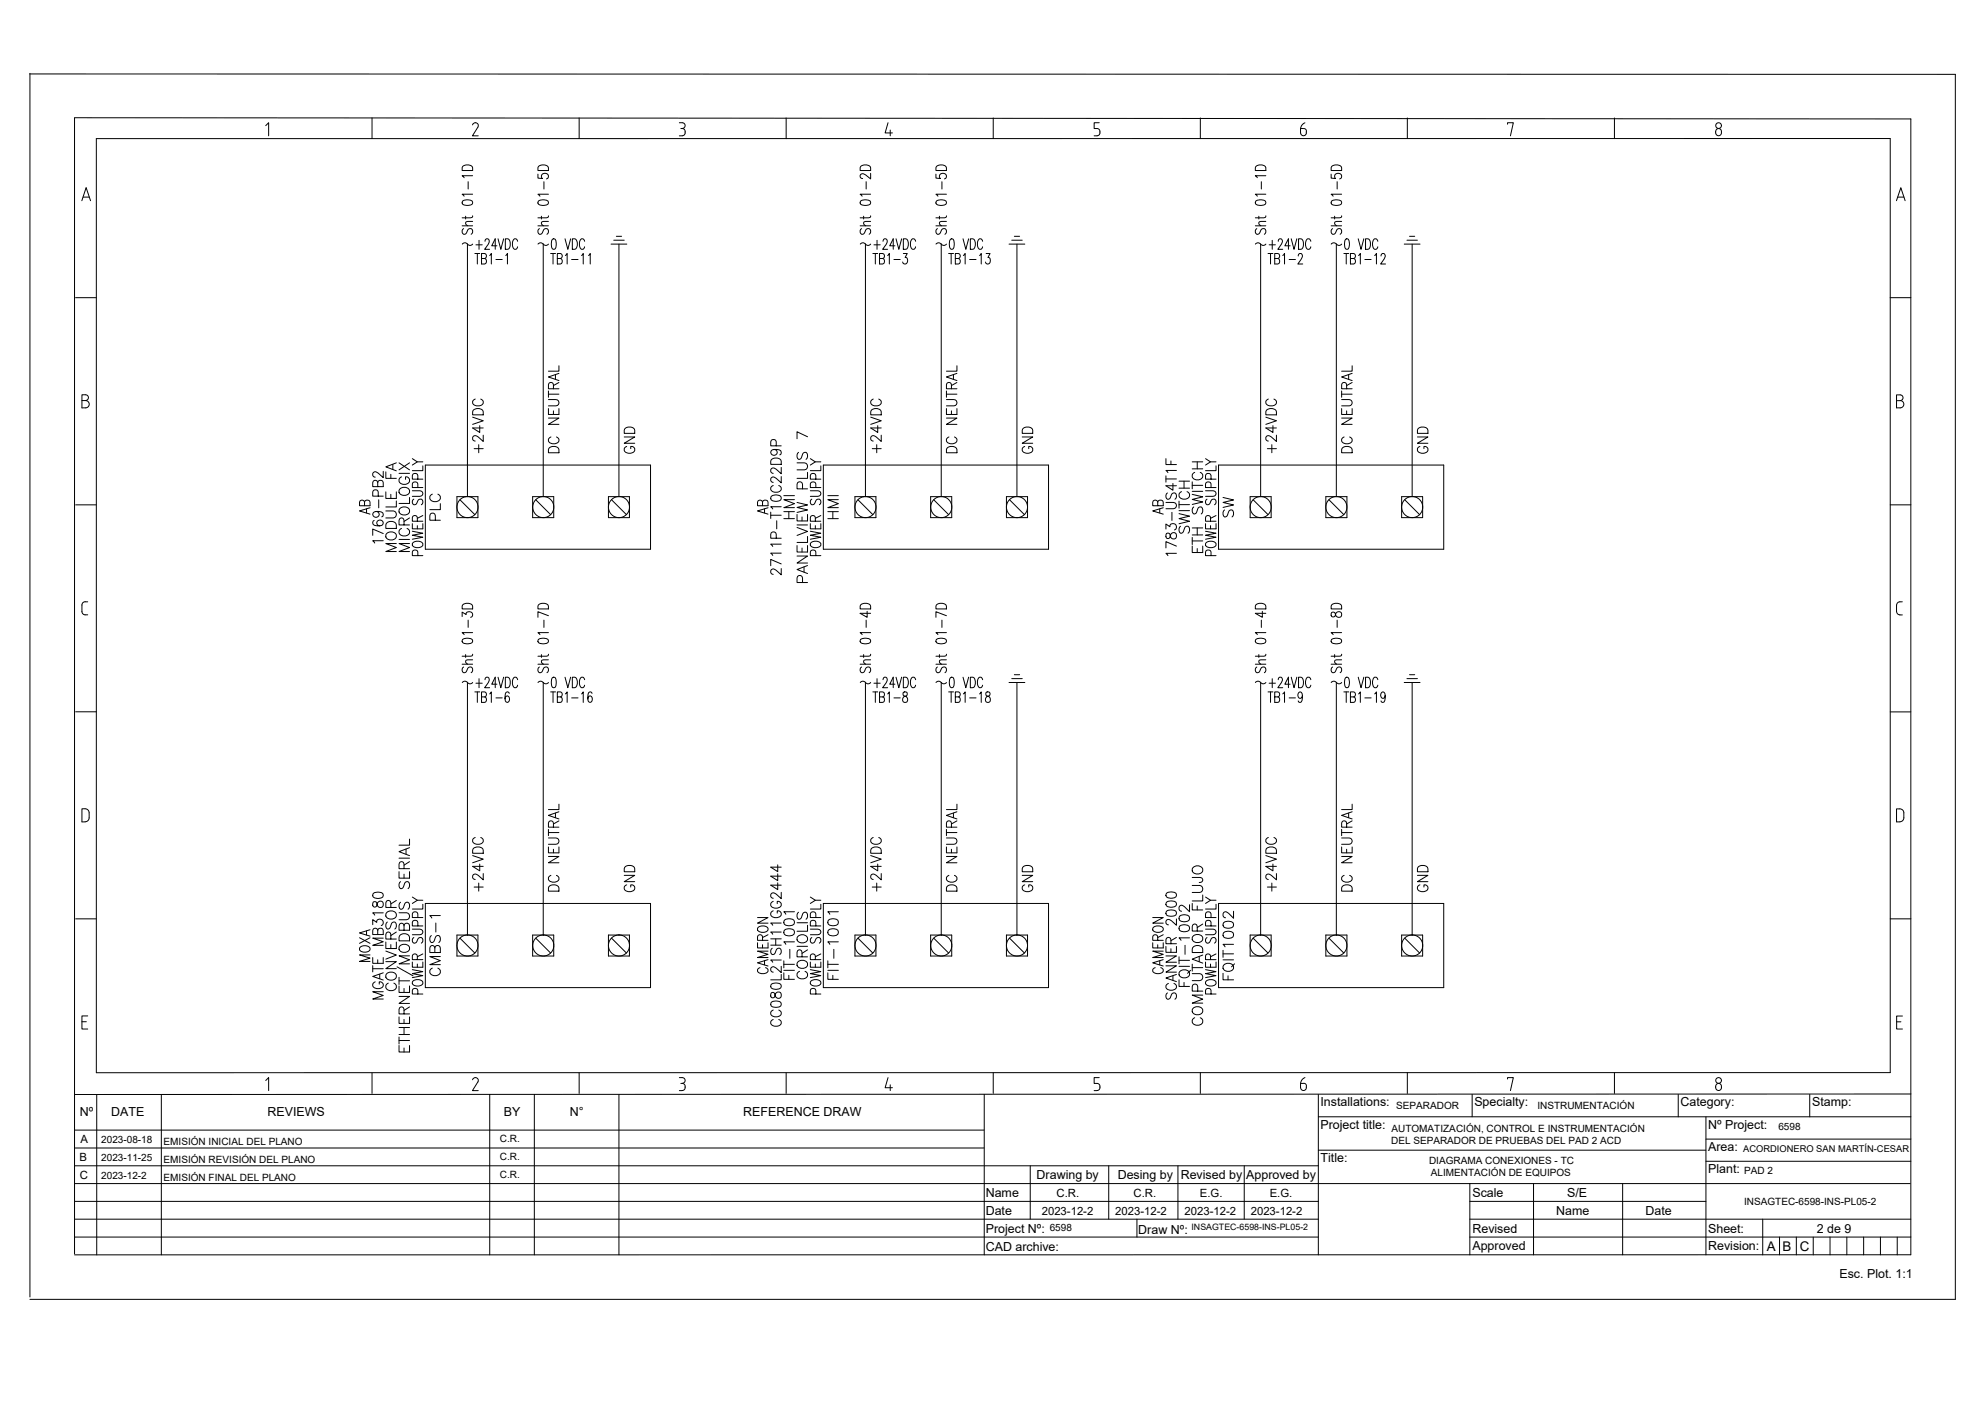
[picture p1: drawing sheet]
<svg xmlns="http://www.w3.org/2000/svg" width="420mm" height="297mm" viewBox="0 0 420 297" stroke-linecap="round" stroke-linejoin="round" font-family="sans-serif">
<g fill="none" stroke="#000" stroke-width=".21">
<path d="M6.3 15.7h407.6v259.4h-407.6M6.3 15.5v259.1M15.8 24.9l388.7 .3v240.5M15.8 25v240.5M20.4 29.4l379.7-.1v197.8h-379.7zM56.2 26.6l.7-.6v2.8M78.7 25v4.4M97.9 35.3a1.39 1.39 0 0 1 2.1 .2v.6h-2.2zM99.1 38.5v1.5M100 26.4a.62 .62 0 0 1 .9-.4 .62 .62 0 0 1 .3 .9M100 37.2h-2.2l.4 .4M101.1 26.9l-1.1 1.9h1.2"/>
<path d="M113.9 36.9v.8l.9 .1a.68 .68 0 0 1 .1-.9 .68 .68 0 0 1 .9 0 .68 .68 0 0 1 .1 .9l-.2 .1M114 35.3a1.39 1.39 0 0 1 2.1 .2v.6h-2.2zM115.1 38.5v1.5M122.6 25v4.4M143.8 26h.6a.6 .6 0 0 1 .6 .6 .6 .6 0 0 1-.6 .6M144.1 27.2h.3M144.4 27.2a.78 .78 0 0 1 .6 .8 .78 .78 0 0 1-.6 .7l-.6 .1M166.4 25v4.4M182.2 35.3a1.39 1.39 0 0 1 2.1 .2v.6h-2.2zM183.3 38.5v1.5M184.3 36.7v1.2l-1.1-.9a.64 .64 0 0 0-.7-.2 .64 .64 0 0 0-.4 .7l.5 .3M188 26l-.6 2.1h1.5"/>
<path d="M188.4 27.5v1.3M198.1 36.9v.8l1 .1a.68 .68 0 0 1 0-.9 .68 .68 0 0 1 1 0 .68 .68 0 0 1 0 .9l-.2 .1M198.2 35.3a1.39 1.39 0 0 1 2.1 .2v.6h-2.2zM199.4 38.5v1.5M210.2 25v4.4M232.7 26h-1.1v1.2h.6a.78 .78 0 0 1 .6 .8 .78 .78 0 0 1-.6 .7l-.6 .1M254.1 25v4.4M265.8 35.3a1.39 1.39 0 0 1 2.1 .2v.6h-2.2zM267 38.5v1.5M267.9 37.2h-2.2l.4 .4M281.8 36.9v.8l.9 .1a.68 .68 0 0 1 .1-.9 .68 .68 0 0 1 .9 0 .68 .68 0 0 1 .1 .9l-.2 .1M281.9 35.3a1.39 1.39 0 0 1 2.1 .2v.6h-2.2z"/>
<path d="M283 38.5v1.5M297.9 25v4.4M319.1 26.3v-.3h1.2l-.6 2.8M341.7 25v4.4M363.3 27.4a.69 .69 0 0 1 1.1 .6 .69 .69 0 0 1-1.1 .6l-.2-.5zM17.3 42.5l.9-2.8 1 2.8M17.6 41.7h1.3M97.8 47.8h2.2M97.8 51.7l.6-.3 .6 .3M97.9 42.6a2.07 2.07 0 0 1 2 0l.1 .4a1.31 1.31 0 0 1-1.8 .4l-.4-.4zM98.1 48.4a.6 .6 0 0 0-.3 .8 .6 .6 0 0 0 .8 .3l.5-.9a.56 .56 0 0 1 .9 .2v.4l-.3 .4M98.6 45.8v.6"/>
<path d="M98.9 51.7v53.4M99 51.7l.5 .3 .6-.3M100 46.9l-1.3 .1-.1 .4 .4 .4M100 45.7l-.1 .3-.3 .1h-1.8M100 41.1h-2.2l.4 .4M100.5 53.7h1M100.7 51.8h1.4M101 53.7v2.2M101.4 50.9v1.9M101.9 54.7l.9-.1 .2-.3-.2-.5-.9-.1v2.2h.7a.62 .62 0 0 0 .4-.6 .62 .62 0 0 0-.4-.6M102.7 51.1v-.3a.5 .5 0 0 1 .7-.1 .5 .5 0 0 1 .1 .7l-.9 1.4h1M103.6 54.1l.4-.4v2.2"/>
<path d="M105 54.9h1.3M105.2 52h-1.1l.7-1.4v2.2M105.4 50.6l.6 2.2 .6-2.2M107 50.6h.5a1.43 1.43 0 0 1 0 2.2h-.5zM107 54.1l.4-.4v2.2M109.6 51.1a.51 .51 0 0 0-.3-.5 .51 .51 0 0 0-.5 .1 1.62 1.62 0 0 0 .1 2.1 .55 .55 0 0 0 .7-.5M113.9 47.8h2.2M113.9 51.7l.5-.3 .6 .3M114 42.6a2.07 2.07 0 0 1 2 0l.1 .4a1.31 1.31 0 0 1-1.8 .4l-.4-.4zM114.2 48.4a.6 .6 0 0 0-.3 .8 .6 .6 0 0 0 .7 .3l.5-.9a.56 .56 0 0 1 1 .2v.4l-.3 .4M114.6 45.8v.6M115 51.7v53.4"/>
<path d="M115 51.7l.5 .3 .6-.3M116.1 46.9l-1.4 .1-.1 .4 .4 .4M116.1 45.7l-.1 .3-.3 .1h-1.8M116.1 41.1h-2.2l.4 .4M116.6 53.7h1M116.9 50.7l.4-.1a1.1 1.1 0 0 1 .4 1.2l-.2 .9-.4 .1a1.1 1.1 0 0 1-.4-1.3zM117.1 53.7v2.2M118 54.7l.9-.1 .1-.3-.1-.5-.9-.1v2.2h.6a.62 .62 0 0 0 .4-.6 .62 .62 0 0 0-.4-.6M119.6 50.6l.6 2.2 .6-2.2M119.7 54.1l.3-.4v2.2M121 54.9h1.4M121.1 50.6h.6a1.39 1.39 0 0 1 0 2.2h-.6z"/>
<path d="M123.1 54.1l.4-.4v2.2M123.7 51.1a.51 .51 0 0 0-.2-.5 .51 .51 0 0 0-.6 .1 1.62 1.62 0 0 0 .2 2.1 .55 .55 0 0 0 .6-.5M124.6 54.1l.3-.4v2.2M129.3 51.7h3.4M129.9 50.9h2.2M130.5 50h1.1M131 51.7v53.4M182.1 47.8h2.2M182.1 51.7l.5-.3 .6 .3M182.2 42.6a2.07 2.07 0 0 1 2 0l.1 .4a1.31 1.31 0 0 1-1.8 .4l-.4-.4zM182.4 48.4a.6 .6 0 0 0-.3 .8 .6 .6 0 0 0 .7 .3l.5-.9a.56 .56 0 0 1 1 .2v.4l-.3 .4M182.8 45.8v.6"/>
<path d="M183.2 51.7v53.4M183.2 51.7l.5 .3 .6-.3M184.3 46.9l-1.4 .1-.1 .4 .4 .4M184.3 45.7l-.1 .3-.3 .1h-1.8M184.3 41.1h-2.2l.4 .4M184.7 53.7h1.1M185 51.8h1.3M185.3 53.7v2.2M185.6 50.9v1.9M186.2 54.7h.6a.55 .55 0 0 0 .4-.5 .55 .55 0 0 0-.4-.5h-.6v2.2h.6l.3-.2v-.8l-.3-.2M186.9 51.1l.1-.3a.49 .49 0 0 1 .7-.1 .49 .49 0 0 1 0 .7l-.9 1.4h1.1M187.9 54.1l.3-.4v2.2"/>
<path d="M189.2 54.9h1.3M189.4 52h-1.1l.8-1.4v2.2M189.7 50.6l.6 2.2 .5-2.2M191.2 53.7h.8l-.4 .8a.67 .67 0 0 1 .5 .9 .67 .67 0 0 1-.9 .4l-.1-.3M191.2 50.6h.5a1.39 1.39 0 0 1 0 2.2h-.5zM193.8 51.1a.51 .51 0 0 0-.3-.5 .51 .51 0 0 0-.5 .1 1.62 1.62 0 0 0 .2 2.1 .55 .55 0 0 0 .6-.5M198.1 47.8h2.2M198.1 51.7l.6-.3 .5 .3M198.2 42.6a2.07 2.07 0 0 1 2 0l.1 .4a1.31 1.31 0 0 1-1.8 .4l-.4-.4zM198.4 48.4a.6 .6 0 0 0-.3 .8 .6 .6 0 0 0 .7 .3l.6-.9a.56 .56 0 0 1 .9 .2v.4l-.3 .4M198.8 45.8v.6M199.2 51.7v53.4"/>
<path d="M199.2 51.7l.6 .3 .5-.3M200.3 46.9l-1.3 .1-.2 .4 .5 .4M200.3 45.7l-.1 .3-.3 .1h-1.8M200.3 41.1h-2.2l.4 .4M200.8 53.7h1M201.2 50.7l.3-.1a1.1 1.1 0 0 1 .5 1.2l-.2 .9-.4 .1a1.8 1.8 0 0 1-.2-2.1zM201.3 53.7v2.2M202.2 54.7l.9-.1 .1-.3-.1-.5-.9-.1v2.2h.7a.62 .62 0 0 0 .4-.6 .62 .62 0 0 0-.4-.6M203.8 50.6l.6 2.2 .6-2.2M203.9 54.1l.4-.4v2.2M205.2 54.9h1.4M205.4 50.6h.5a1.39 1.39 0 0 1 0 2.2h-.5z"/>
<path d="M207.3 54.1l.4-.4v2.2M208 51.1a.51 .51 0 0 0-.3-.5 .51 .51 0 0 0-.5 .1 1.62 1.62 0 0 0 .1 2.1 .55 .55 0 0 0 .7-.5M208.7 53.7h.9l-.5 .8a.66 .66 0 0 1 .5 .9 .66 .66 0 0 1-.9 .4l-.1-.3M213.6 51.7h3.3M214.2 50.9h2.2M214.7 50h1.1M215.3 51.7v53.4M265.7 47.8h2.2M265.7 51.7l.6-.3 .5 .3M265.8 42.6a2.07 2.07 0 0 1 2 0l.1 .4a1.31 1.31 0 0 1-1.8 .4l-.4-.4zM266 48.4a.6 .6 0 0 0-.3 .8 .6 .6 0 0 0 .8 .3l.5-.9a.56 .56 0 0 1 .9 .2v.4l-.3 .4M266.5 45.8v.6"/>
<path d="M267.9 46.9l-1.3 .1-.1 .4 .4 .4M267.9 45.7l-.1 .3-.3 .1h-1.8M267.9 41.1h-2.2l.4 .4M267.9 51.7l-.5 .3-.6-.3v53.4M268.4 53.7h1M268.6 51.8h1.4M268.9 53.7v2.2M269.3 50.9v1.9M269.8 54.7l.9-.1 .2-.3-.2-.5-.9-.1v2.2h.7a.62 .62 0 0 0 .4-.6 .62 .62 0 0 0-.4-.6M270.6 51.1v-.3a.49 .49 0 0 1 .7-.1 .49 .49 0 0 1 .1 .7l-.9 1.4h1M271.5 54.1l.4-.4v2.2M272.9 54.9h1.3"/>
<path d="M273.1 52h-1.1l.7-1.4v2.2M273.3 50.6l.6 2.2 .6-2.2M274.8 54.2l.1-.3a.49 .49 0 0 1 .7-.1 .49 .49 0 0 1 0 .7l-.9 1.4h1M274.9 50.6h.5a1.43 1.43 0 0 1 0 2.2h-.5zM277.5 51.1a.52 .52 0 0 0-.3-.5 .52 .52 0 0 0-.6 .1 1.62 1.62 0 0 0 .2 2.1 .56 .56 0 0 0 .7-.5M281.8 47.8h2.2M281.8 51.7a.94 .94 0 0 1 1.4 .2h.4l.4-.2M281.9 42.6a2.07 2.07 0 0 1 2 0l.1 .4a1.31 1.31 0 0 1-1.8 .4l-.4-.4zM282.1 48.4a.6 .6 0 0 0-.3 .8 .6 .6 0 0 0 .7 .3l.5-.9a.56 .56 0 0 1 1 .2v.4l-.3 .4M282.5 45.8v.6M282.9 51.7v53.4M284 46.9l-1.4 .1-.1 .4 .4 .4"/>
<path d="M284 45.7l-.1 .3-.3 .1h-1.8M284 41.1h-2.2l.4 .4M284.4 53.7h1.1M284.8 50.7l.4-.1a1.59 1.59 0 0 1 0 2.2h-.2a1.1 1.1 0 0 1-.4-1.3zM285 53.7v2.2M285.8 54.7l1-.1 .1-.3-.1-.5-1-.1v2.2h.7a.62 .62 0 0 0 .4-.6 .62 .62 0 0 0-.4-.6M287.5 50.6l.6 2.2 .6-2.2M287.6 54.1l.3-.4v2.2M288.9 54.9h1.3M289 50.6h.6a1.43 1.43 0 0 1 0 2.2h-.6zM291 54.1l.3-.4v2.2M291.6 51.1a.52 .52 0 0 0-.2-.5 .52 .52 0 0 0-.6 .1 1.62 1.62 0 0 0 .2 2.1 .56 .56 0 0 0 .6-.5"/>
<path d="M292.3 54.2l.1-.3a.49 .49 0 0 1 .7-.1 .49 .49 0 0 1 0 .7l-.9 1.4h1.1M297.2 51.7h3.4M297.8 50.9h2.2M298.4 50h1.1M298.9 51.7v53.4M401.4 42.5l.9-2.8 1 2.8M401.7 41.7h1.3M16 63h4.3M201.8 79.3v1M202.6 79.1l-2.3 .7 2.3 .8M202.6 77.4v1.2h-2.3M285.5 79.3v1"/>
<path d="M286.2 79.1l-2.2 .7 2.2 .8M286.2 77.4v1.2h-2.2M400.1 63h4.4M18.1 84.8a.6 .6 0 0 0 .6-.6 .6 .6 0 0 0-.6-.6h-.8v2.8h.8a.77 .77 0 0 0 .8-.8 .77 .77 0 0 0-.8-.8h-.8M89.5 98.6v1h-2.2M89.5 97.8h-1.2l-1 .7M90 98.5h47.7v17.8h-47.7zM173.7 98.6v1h-2.2M173.7 97.8h-1.1l-1.1 .7M174.3 98.5h47.6v17.8h-47.6zM200.3 88.5h2.3l-2.3 1.3h2.3M200.3 86.5v1.2h2.3v-1.2"/>
<path d="M200.3 84.6h1.6a.67 .67 0 0 1 .7 .7 .67 .67 0 0 1-.7 .6h-1.6M200.3 83.5h2.3M200.3 82.8v1.3M200.4 94.9a1.31 1.31 0 0 1 2.2 .3v.7h-2.3zM200.9 92.5a.74 .74 0 0 0-.6 .9 .74 .74 0 0 0 .9 .6h.5a.74 .74 0 0 0 .9-.6 .74 .74 0 0 0-.6-.9M201.4 82.3v-.9a.53 .53 0 0 0-.5-.4 .53 .53 0 0 0-.6 .4v.9h2.3M201.4 87v.7M202.6 81l-1.2 .6M246.8 97.1v1.3h2.2M247.8 97.6v.8M257.4 98.6v1h-2.2M257.4 97.8h-1.2l-1 .7"/>
<path d="M257.9 98.5h47.7v17.8h-47.7zM284 88.5h2.2l-2.2 1.3h2.2M284 86.5v1.2h2.2v-1.2M284 84.6h1.6a.67 .67 0 0 1 .6 .7 .67 .67 0 0 1-.6 .6h-1.6M284 83.5h2.2M284 82.8v1.3M284.1 94.9a1.31 1.31 0 0 1 2.1 .3v.7h-2.2zM284.5 92.5a.74 .74 0 0 0-.5 .9 .74 .74 0 0 0 .8 .6h.6a.74 .74 0 0 0 .8-.6 .74 .74 0 0 0-.5-.9M285 82.3v-.9a.53 .53 0 0 0-.5-.4 .53 .53 0 0 0-.5 .4v.9h2.2M285 87v.7M286.2 81l-1.2 .6M401.4 83.6h.8a.6 .6 0 0 1 .6 .6 .6 .6 0 0 1-.6 .6 .77 .77 0 0 1 .8 .8 .77 .77 0 0 1-.8 .8h-.8z"/>
<path d="M401.4 84.8h.8M16 106.9h4.4M87.3 112.5l2.2 .4-2.2 .4 2.2 .4-2.2 .5M87.3 110.9v1.1h2.2M87.3 103.9h1.6a.59 .59 0 0 1 .6 .6 .59 .59 0 0 1-.6 .6h-1.6M87.4 114.9a1.48 1.48 0 0 1 2.1 .2 .98 .98 0 0 1-1.4 .8h-.3a.6 .6 0 0 1-.4-1zM87.6 105.7a.59 .59 0 0 0-.3 .7 .59 .59 0 0 0 .7 .4l.5-1a.56 .56 0 0 1 1 .3v.3l-.3 .5M88.3 110.4v-.8a.54 .54 0 0 0-.5-.5 .54 .54 0 0 0-.5 .5v.8h2.2M88.4 117.6v-.7a.6 .6 0 0 0-.5-.5 .6 .6 0 0 0-.6 .5v.7h2.2M88.4 103.2v-.7a.6 .6 0 0 0-.5-.5 .6 .6 0 0 0-.6 .5v.7h2.2M88.4 101.4v-.7a.6 .6 0 0 0-.5-.5 .6 .6 0 0 0-.6 .5v.7h2.2M96.7 105.1h4.5v4.5h-4.5z"/>
<path d="M97.4 105.8l3.1 3.2M112.7 105.1h4.5v4.5h-4.5zM113.4 105.8l3.2 3.2M128.8 105.1h4.4v4.5h-4.4zM129.4 105.8l3.2 3.2M171.5 112.5l2.2 .4-2.2 .4 2.2 .4-2.2 .5M171.5 110.9v1.1h2.2M171.5 103.9h1.6a.59 .59 0 0 1 .6 .6 .59 .59 0 0 1-.6 .6h-1.6M171.6 114.9a1.48 1.48 0 0 1 2.1 .2 .98 .98 0 0 1-1.3 .8h-.4a.6 .6 0 0 1-.4-1zM171.8 105.7a.59 .59 0 0 0-.3 .7 .59 .59 0 0 0 .8 .4l.5-1a.56 .56 0 0 1 .9 .3v.3l-.3 .5M172.6 110.4v-.8a.54 .54 0 0 0-.6-.5 .54 .54 0 0 0-.5 .5v.8h2.2M172.7 117.6v-.7a.6 .6 0 0 0-.6-.5 .6 .6 0 0 0-.6 .5v.7h2.2"/>
<path d="M172.7 103.2v-.7a.6 .6 0 0 0-.6-.5 .6 .6 0 0 0-.6 .5v.7h2.2M172.7 101.4v-.7a.6 .6 0 0 0-.6-.5 .6 .6 0 0 0-.6 .5v.7h2.2M181 105.1h4.4v4.5h-4.4zM181.6 105.8l3.1 3.2M197 105.1h4.5v4.5h-4.5zM197.6 105.8l3.2 3.2M213 105.1h4.5v4.5h-4.5zM213.7 105.8l3.1 3.2M249 117.2h-2.2l.4 .4M255.2 112.5l2.2 .4-2.2 .4 2.2 .4-2.2 .5M255.2 110.9v1.1h2.2M255.2 103.9h1.6a.59 .59 0 0 1 .6 .6 .59 .59 0 0 1-.6 .6h-1.6"/>
<path d="M255.3 114.9a1.48 1.48 0 0 1 2.1 .2 .98 .98 0 0 1-1.4 .8h-.3a.6 .6 0 0 1-.4-1zM255.5 105.7a.59 .59 0 0 0-.3 .7 .59 .59 0 0 0 .7 .4l.5-1a.56 .56 0 0 1 1 .3l-.1 .6-.2 .2M256.2 110.4v-.8a.54 .54 0 0 0-.5-.5 .54 .54 0 0 0-.5 .5v.8h2.2M256.3 117.6v-.7a.6 .6 0 0 0-.5-.5 .6 .6 0 0 0-.6 .5v.7h2.2M256.3 103.2v-.7a.6 .6 0 0 0-.5-.5 .6 .6 0 0 0-.6 .5v.7h2.2M256.3 101.4v-.7a.6 .6 0 0 0-.5-.5 .6 .6 0 0 0-.6 .5v.7h2.2M264.6 105.1h4.5v4.5h-4.5zM265.2 105.8l3.2 3.2M280.6 105.1h4.5v4.5h-4.5zM281.3 105.8l3.1 3.2M296.7 105.1h4.4v4.5h-4.4zM297.3 105.8l3.2 3.2"/>
<path d="M400.1 106.9h4.4M17.3 128.1v1.4a.69 .69 0 0 0 .7 .7h.6M18 127.4h.6M18 127.4a.69 .69 0 0 0-.7 .7M97.8 130.5v-.9l.9 .5a.66 .66 0 0 1 1-.5 .66 .66 0 0 1-.1 1.1M97.9 135.4a2.07 2.07 0 0 1 2 0l.1 .4a1.31 1.31 0 0 1-1.8 .4l-.4-.4zM97.9 128.1a1.39 1.39 0 0 1 2.1 .2v.6h-2.2zM98.6 138.6v.6M99.1 131.3v1.5M100 139.7l-1.3 .1-.1 .4 .4 .4M100 138.5l-.1 .3-.3 .1h-1.8M100 133.9h-2.2l.4 .5"/>
<path d="M114 135.4a2.07 2.07 0 0 1 2 0l.1 .4a1.31 1.31 0 0 1-1.8 .4l-.4-.4zM114 128.1a1.39 1.39 0 0 1 2.1 .2v.6h-2.2zM114.6 138.6v.6M115.1 131.3v1.5M116.1 139.7l-1.4 .1-.1 .4 .4 .4M116.1 138.5l-.1 .3-.3 .1h-1.8M116.1 133.9h-2.2l.4 .5M116.1 130.4l-2.2-.9v1.2M182.2 135.4a2.07 2.07 0 0 1 2 0l.1 .4a1.31 1.31 0 0 1-1.8 .4l-.4-.4zM182.2 128.1a1.39 1.39 0 0 1 2.1 .2v.6h-2.2zM182.8 138.6v.6M183.3 131.3v1.5"/>
<path d="M183.5 129.4v1.3l-1.4-.8h2.2M184.3 139.7l-1.4 .1-.1 .4 .4 .4M184.3 138.5l-.1 .3-.3 .1h-1.8M184.3 133.9h-2.2l.4 .5M198.2 135.4a2.07 2.07 0 0 1 2 0l.1 .4a1.31 1.31 0 0 1-1.8 .4l-.4-.4zM198.2 128.1a1.39 1.39 0 0 1 2.1 .2v.6h-2.2zM198.8 138.6v.6M199.4 131.3v1.5M200.3 139.7l-1.3 .1-.2 .4 .5 .4M200.3 138.5l-.1 .3-.3 .1h-1.8M200.3 133.9h-2.2l.4 .5M200.3 130.4l-2.2-.9v1.2"/>
<path d="M265.8 135.4a2.07 2.07 0 0 1 2 0l.1 .4a1.31 1.31 0 0 1-1.8 .4l-.4-.4zM265.8 128.1a1.39 1.39 0 0 1 2.1 .2v.6h-2.2zM266.5 138.6v.6M267 131.3v1.5M267.2 129.4v1.3l-1.5-.8h2.2M267.9 139.7l-1.3 .1-.1 .4 .4 .4M267.9 138.5l-.1 .3-.3 .1h-1.8M267.9 133.9h-2.2l.4 .5M281.9 135.4a2.07 2.07 0 0 1 2 0l.1 .4a1.31 1.31 0 0 1-1.8 .4l-.4-.4zM281.9 129.7a.6 .6 0 0 0 .2 .9l.4-.1 .1-.1a.7 .7 0 0 1 .6-.9 .7 .7 0 0 1 .8 .8 .73 .73 0 0 1-.9 .4 .73 .73 0 0 1-.5-.8 .5 .5 0 0 0-.7-.2zM281.9 128.1a1.39 1.39 0 0 1 2.1 .2v.6h-2.2zM282.5 138.6v.6"/>
<path d="M283 131.3v1.5M284 139.7l-1.4 .1-.1 .4 .4 .4M284 138.5l-.1 .3-.3 .1h-1.8M284 133.9h-2.2l.4 .5M401.4 128.1v1.4M401.5 129.5a.69 .69 0 0 0 .6 .7M402.1 130.2h.6M402.1 127.4h.6M402.1 127.4a.69 .69 0 0 0-.6 .7M16 150.7h4.4M97.8 140.6h2.2M98.1 141.2a.6 .6 0 0 0-.3 .8 .6 .6 0 0 0 .8 .3l.5-.9a.56 .56 0 0 1 .9 .2l-.1 .7-.2 .1"/>
<path d="M98.9 144.5v53.5M101.4 143.7v1.9M102.7 143.9v-.3a.5 .5 0 0 1 .7-.1 .5 .5 0 0 1 .1 .7l-.9 1.4h1M105.2 144.9h-1.1l.7-1.5v2.2M105.4 143.4l.6 2.2 .6-2.2M107 143.4h.5a1.43 1.43 0 0 1 0 2.2h-.5zM109.6 143.9a.51 .51 0 0 0-.3-.5 .51 .51 0 0 0-.5 .1 1.62 1.62 0 0 0 .1 2.1 .55 .55 0 0 0 .7-.5M113.9 140.6h2.2M113.9 144.5l.5-.3 .6 .3M114.2 141.2a.6 .6 0 0 0-.3 .8 .6 .6 0 0 0 .7 .3l.5-.9a.56 .56 0 0 1 1 .2l-.1 .7-.2 .1M115 144.5v53.5M115 144.5l.5 .3 .6-.3"/>
<path d="M116.6 146.5h1M116.9 143.5l.4-.1a1.1 1.1 0 0 1 .4 1.2l-.2 .9-.4 .1a1.1 1.1 0 0 1-.4-1.3zM117.1 146.5v2.2M118 147.5l.9-.1 .1-.3-.1-.5-.9-.1v2.2h.6a.62 .62 0 0 0 .4-.6 .62 .62 0 0 0-.4-.6M119.6 143.4l.6 2.2 .6-2.2M119.7 146.9l.3-.4v2.2M121 147.8h1.4M121.1 143.4h.6a1.39 1.39 0 0 1 0 2.2h-.6zM123.1 146.9l.4-.4v2.2M123.7 143.9a.51 .51 0 0 0-.2-.5 .51 .51 0 0 0-.6 .1 1.62 1.62 0 0 0 .2 2.1 .55 .55 0 0 0 .6-.5M125.3 146.8l-.1-.2-.3-.1a1.24 1.24 0 0 0-.5 1.5l.2 .6a.65 .65 0 0 0 .8-.5 .65 .65 0 0 0-.5-.8l-.3 .1-.2 .6M182.1 140.6h2.2"/>
<path d="M182.4 141.2a.6 .6 0 0 0-.3 .8 .6 .6 0 0 0 .7 .3l.5-.9a.56 .56 0 0 1 1 .2l-.1 .7-.2 .1M183.2 144.5v53.5M185.6 143.7v1.9M186.9 143.9l.1-.3a.49 .49 0 0 1 .7-.1 .49 .49 0 0 1 0 .7l-.9 1.4h1.1M189.4 144.9h-1.1l.8-1.5v2.2M189.7 143.4l.6 2.2 .5-2.2M191.2 143.4h.5a1.39 1.39 0 0 1 0 2.2h-.5zM193.8 143.9a.51 .51 0 0 0-.3-.5 .51 .51 0 0 0-.5 .1 1.62 1.62 0 0 0 .2 2.1 .55 .55 0 0 0 .6-.5M198.1 140.6h2.2M198.1 144.5l.6-.3 .5 .3M198.4 141.2a.6 .6 0 0 0-.3 .8 .6 .6 0 0 0 .7 .3l.6-.9a.56 .56 0 0 1 .9 .2l-.1 .7-.2 .1M199.2 144.5v53.5"/>
<path d="M199.2 144.5l.6 .3 .5-.3M200.8 146.5h1M201.2 143.5l.3-.1a1.1 1.1 0 0 1 .5 1.2l-.2 .9-.4 .1a1.8 1.8 0 0 1-.2-2.1zM201.3 146.5v2.2M202.2 147.5l.9-.1 .1-.3-.1-.5-.9-.1v2.2h.7a.62 .62 0 0 0 .4-.6 .62 .62 0 0 0-.4-.6M203.8 143.4l.6 2.2 .6-2.2M203.9 146.9l.4-.4v2.2M205.2 147.8h1.4M205.4 143.4h.5a1.39 1.39 0 0 1 0 2.2h-.5zM207.3 146.9l.4-.4v2.2M208 143.9a.51 .51 0 0 0-.3-.5 .51 .51 0 0 0-.5 .1 1.62 1.62 0 0 0 .1 2.1 .55 .55 0 0 0 .7-.5M208.7 146.6v.6a.82 .82 0 0 1 .9 .6 .82 .82 0 0 1-.3 .9 .69 .69 0 0 1-.8-.7 .69 .69 0 0 1 .8-.7 .47 .47 0 0 0 .3-.4 .47 .47 0 0 0-.3-.4z"/>
<path d="M213.6 144.5h3.3M214.2 143.7h2.2M214.7 142.8h1.1M215.3 144.5v53.5M265.7 140.6h2.2M266 141.2a.6 .6 0 0 0-.3 .8 .6 .6 0 0 0 .8 .3l.5-.9a.56 .56 0 0 1 .9 .2l-.1 .7-.2 .1M266.8 144.5v53.5M269.3 143.7v1.9M270.6 143.9v-.3a.49 .49 0 0 1 .7-.1 .49 .49 0 0 1 .1 .7l-.9 1.4h1M273.1 144.9h-1.1l.7-1.5v2.2M273.3 143.4l.6 2.2 .6-2.2M274.9 143.4h.5a1.43 1.43 0 0 1 0 2.2h-.5z"/>
<path d="M277.5 143.9a.52 .52 0 0 0-.3-.5 .52 .52 0 0 0-.6 .1 1.62 1.62 0 0 0 .2 2.1 .56 .56 0 0 0 .7-.5M281.8 140.6h2.2M281.8 144.5a.94 .94 0 0 1 1.4 .2h.4l.4-.2M282.1 141.2a.6 .6 0 0 0-.3 .8 .6 .6 0 0 0 .7 .3l.5-.9a.56 .56 0 0 1 1 .2l-.1 .7-.2 .1M282.9 144.5v53.5M284.4 146.5h1.1M284.8 143.5l.4-.1a1.59 1.59 0 0 1 0 2.2h-.2a1.1 1.1 0 0 1-.4-1.3zM285 146.5v2.2M285.8 147.5l1-.1 .1-.3-.1-.5-1-.1v2.2h.7a.62 .62 0 0 0 .4-.6 .62 .62 0 0 0-.4-.6M287.5 143.4l.6 2.2 .6-2.2M287.6 146.9l.3-.4v2.2M288.9 147.8h1.3"/>
<path d="M289 143.4h.6a1.43 1.43 0 0 1 0 2.2h-.6zM291 146.9l.3-.4v2.2M291.6 143.9a.52 .52 0 0 0-.2-.5 .52 .52 0 0 0-.6 .1 1.62 1.62 0 0 0 .2 2.1 .56 .56 0 0 0 .6-.5M293.2 147.2a.57 .57 0 0 1-.5 .7 .73 .73 0 0 1-.5-.8 .73 .73 0 0 1 .6-.6 1.5 1.5 0 0 1 0 2.2l-.4-.1-.1-.2M297.2 144.5h3.4M297.8 143.7h2.2M298.4 142.8h1.1M298.9 144.5v53.5M400.1 150.7h4.4M17.3 171.2h.7a.84 .84 0 0 1 .9 .9v1a.84 .84 0 0 1-.9 .9h-.7zM85.9 179.8v1M86.7 179.5l-2.2 .8 2.2 .9"/>
<path d="M86.7 177.6v1.3h-2.2M200.3 179.3v1.3h2.3v-1.3M200.3 177.4h1.6a.67 .67 0 0 1 .7 .7 .67 .67 0 0 1-.7 .6h-1.6M200.3 175.6v1.3M200.3 176.3h2.3M201.4 175.1v-.8a.53 .53 0 0 0-.5-.5 .53 .53 0 0 0-.6 .5v.8h2.3M201.4 179.8v.8M201.8 172.2v.9M202.6 171.9l-2.3 .7 2.3 .8M202.6 170.3v1.1h-2.3M202.6 173.8l-1.2 .6M284 179.3v1.3h2.2v-1.3"/>
<path d="M284 177.4h1.6a.67 .67 0 0 1 .6 .7 .67 .67 0 0 1-.6 .6h-1.6M284 175.6v1.3M284 176.3h2.2M285 175.1v-.8a.53 .53 0 0 0-.5-.5 .53 .53 0 0 0-.5 .5v.8h2.2M285 179.8v.8M285.5 172.2v.9M286.2 171.9l-2.2 .7 2.2 .8M286.2 170.3v1.1h-2.2M286.2 173.8l-1.2 .6M402.1 171.3h-.7v2.7h.7M402.1 171.3a.84 .84 0 0 1 .9 .8v1a.84 .84 0 0 1-.9 .9M16 194.5h4.4"/>
<path d="M84.5 193.2h1.5a.75 .75 0 0 1 .7 .8 .75 .75 0 0 1-.7 .7h-1.5M84.5 184.5v1.4h2.2v-1.4M84.5 181.7h2.2M84.8 197.9a1.24 1.24 0 0 1 1.9 .6v.7h-2.2v-.7zM84.8 191a.84 .84 0 0 0-.4 .8 .84 .84 0 0 0 .6 .7l.3-.2 .3-.9a.54 .54 0 0 1 .4-.4 .54 .54 0 0 1 .6 .2 1.02 1.02 0 0 1-.2 1.3M84.8 186.7a.84 .84 0 0 0-.4 .8 .84 .84 0 0 0 .6 .6l.3-.2 .3-.8a.54 .54 0 0 1 .4-.4 .54 .54 0 0 1 .6 .2 1.02 1.02 0 0 1-.2 1.2M85.5 196a.58 .58 0 0 1 .6-.6 .58 .58 0 0 1 .6 .6v.9h-2.2l.1-1.2a.51 .51 0 0 1 .8 0l.1 1.2M85.5 183.9l-.1-1.3a.51 .51 0 0 0-.8 0l-.1 1.3h2.2M85.5 185.1v.8M86.7 182.4l-1.2 .8M87.3 196.7h1.6a.59 .59 0 0 1 .6 .6 .59 .59 0 0 1-.6 .6h-1.6M87.3 189.9l1 .7"/>
<path d="M87.6 198.5a.59 .59 0 0 0-.3 .7 .59 .59 0 0 0 .7 .4l.5-.9a.56 .56 0 0 1 1 .2l-.1 .6-.2 .2M88.4 196v-.7a.6 .6 0 0 0-.5-.5 .6 .6 0 0 0-.6 .5v.7h2.2M88.4 194.3v-.8a.6 .6 0 0 0-.5-.5 .6 .6 0 0 0-.6 .5v.8h2.2M89.5 191.4v1.1h-2.2M89.5 190.6h-1.2l-1 .7M90 191.3h47.7v17.8h-47.7zM96.7 198h4.5v4.4h-4.5zM97.4 198.6l3.1 3.2M112.7 198h4.5v4.4h-4.5zM113.4 198.6l3.2 3.2M128.8 198h4.4v4.4h-4.4zM129.4 198.6l3.2 3.2"/>
<path d="M171.5 196.7h1.6a.59 .59 0 0 1 .6 .6 .59 .59 0 0 1-.6 .6h-1.6M171.5 189.9l1.1 .7M171.8 198.5a.59 .59 0 0 0-.3 .7 .59 .59 0 0 0 .8 .4l.5-.9a.56 .56 0 0 1 .9 .2v.4l-.3 .4M172.7 196v-.7a.6 .6 0 0 0-.6-.5 .6 .6 0 0 0-.6 .5v.7h2.2M172.7 194.3v-.8a.6 .6 0 0 0-.6-.5 .6 .6 0 0 0-.6 .5v.8h2.2M173.7 191.4v1.1h-2.2M173.7 190.6h-1.1l-1.1 .7M174.3 191.3h47.6v17.8h-47.6zM175.3 196.9a1.72 1.72 0 0 1 2 0 .75 .75 0 0 1-.3 1.1 1.77 1.77 0 0 1-1.7-.2zM175.3 194.8a1.72 1.72 0 0 1 2 0 .72 .72 0 0 1-.3 1.1 1.84 1.84 0 0 1-1.7-.2zM177.4 199.4h-2.2l.4 .5M177.4 193h-2.2l.4 .6"/>
<path d="M181 198h4.4v4.4h-4.4zM181.6 198.6l3.1 3.2M197 198h4.5v4.4h-4.5zM197.6 198.6l3.2 3.2M200.3 181.3h2.3l-2.3 1.4h2.3M200.4 187.7a1.31 1.31 0 0 1 2.2 .3v.7h-2.3zM200.9 185.3a.74 .74 0 0 0-.6 .9 .74 .74 0 0 0 .9 .6h.5a.74 .74 0 0 0 .9-.6 .74 .74 0 0 0-.6-.9M213 198h4.5v4.4h-4.5zM213.7 198.6l3.1 3.2M252.4 187.5h1.5a.75 .75 0 0 1 .7 .7 .75 .75 0 0 1-.7 .7h-1.5M252.4 185.8l2 .1a.51 .51 0 0 1 0 .8l-.6 .1M252.5 183.8a1.17 1.17 0 0 1 1.2-.5 1.17 1.17 0 0 1 .9 1.1 1.17 1.17 0 0 1-1.3 .7 1.17 1.17 0 0 1-.9-1.1z"/>
<path d="M255.2 196.7h1.6a.59 .59 0 0 1 .6 .6 .59 .59 0 0 1-.6 .6h-1.6M255.2 189.9l1 .7M255.5 198.5a.59 .59 0 0 0-.3 .7 .59 .59 0 0 0 .7 .4l.5-.9a.56 .56 0 0 1 1 .2l-.1 .6-.2 .2M256.3 196v-.7a.6 .6 0 0 0-.5-.5 .6 .6 0 0 0-.6 .5v.7h2.2M256.3 194.3v-.8a.6 .6 0 0 0-.5-.5 .6 .6 0 0 0-.6 .5v.8h2.2M257.4 191.4v1.1h-2.2M257.4 190.6h-1.2l-1 .7M257.9 191.3h47.7v17.8h-47.7zM264.6 198h4.5v4.4h-4.5zM265.2 198.6l3.2 3.2M280.6 198h4.5v4.4h-4.5zM281.3 198.6l3.1 3.2"/>
<path d="M284 181.3h2.2l-2.2 1.4h2.2M284.1 187.7a1.31 1.31 0 0 1 2.1 .3v.7h-2.2zM284.5 185.3a.74 .74 0 0 0-.5 .9 .74 .74 0 0 0 .8 .6h.6a.74 .74 0 0 0 .8-.6 .74 .74 0 0 0-.5-.9M296.7 198h4.4v4.4h-4.4zM297.3 198.6l3.2 3.2M400.1 194.5h4.4M17.3 216.3h1M18.6 215.1h-1.3v2.8h1.3M84 204.7l3.4 1.9M84.5 215.3v1.4h2.2v-1.4M84.5 211h2.2l-2.2 1.4h2.2M84.5 208.7v1.4h2.2v-1.4"/>
<path d="M84.5 219.6v1.4M84.5 219h2.2M84.5 217.5h2.2M84.5 207.7h2.2M84.6 200.4a1.18 1.18 0 0 1 1.2-.5 1.18 1.18 0 0 1 .9 1.1 1.17 1.17 0 0 1-1.3 .6 1.17 1.17 0 0 1-.9-1zM85.5 214.7l-.1-1.3a.51 .51 0 0 0-.8 0l-.1 1.3h2.2M85.5 215.8v.9M85.5 217.5v1.5M86.7 202.4h-2.2l2.2 .8-2.2 .9h2.2M86.7 213.2l-1.2 .7M87.3 205.3l2.2 .4-2.2 .4 2.2 .5-2.2 .4M87.3 203.7v1.1h2.2"/>
<path d="M87.4 207.7a1.48 1.48 0 0 1 2.1 .2 .98 .98 0 0 1-1.4 .9l-.3-.1a.6 .6 0 0 1-.4-1zM88.3 203.2v-.8a.54 .54 0 0 0-.5-.4 .54 .54 0 0 0-.5 .4v.8h2.2M88.4 210.5v-.8a.6 .6 0 0 0-.5-.5 .6 .6 0 0 0-.6 .5v.8h2.2M171.5 205.3l2.2 .4-2.2 .4 2.2 .5-2.2 .4M171.5 203.7v1.1h2.2v-1.1M171.6 207.7a1.48 1.48 0 0 1 2.1 .2 .98 .98 0 0 1-1.3 .9l-.4-.1a.6 .6 0 0 1-.4-1zM172.6 203.2v-.8a.54 .54 0 0 0-.6-.4 .54 .54 0 0 0-.5 .4v.8h2.2M172.7 210.5v-.8a.6 .6 0 0 0-.6-.5 .6 .6 0 0 0-.6 .5v.8h2.2M173.7 202l-1.1 .6M175.2 206v1.3h2.2M175.2 205.4h2.2M175.2 204.2h2.2"/>
<path d="M175.2 203.4v1.5M176.3 206.5v.8M176.5 201v1.9M252.5 213.6a1.18 1.18 0 0 1 1.2-.5 1.18 1.18 0 0 1 .9 1.1 1.17 1.17 0 0 1-1.3 .7 1.17 1.17 0 0 1-.9-1.1zM252.9 215.5a.82 .82 0 0 0-.5 .9 .82 .82 0 0 0 .8 .7 .97 .97 0 0 0 1.1-.3 .97 .97 0 0 0 .2-1l-.5-.3M254.6 210.7h-2.2l2.2 .8-2.2 .9h2.2M255.2 205.3l2.2 .4-2.2 .4 2.2 .5-2.2 .4M255.2 203.7v1.1h2.2M255.3 207.7a1.48 1.48 0 0 1 2.1 .2 .98 .98 0 0 1-1.4 .9l-.3-.1a.6 .6 0 0 1-.4-1zM256.2 203.2v-.8a.54 .54 0 0 0-.5-.4 .54 .54 0 0 0-.5 .4v.8h2.2M256.3 210.5v-.8a.6 .6 0 0 0-.5-.5 .6 .6 0 0 0-.6 .5v.8h2.2M401.5 216.3h.9"/>
<path d="M402.7 215.1h-1.2v2.8h1.2M15.8 239.3h192.5M20.5 231.7v34M34.1 231.7v34M56.2 228.8l.7-.7v2.8M78.7 227.1v4.4M84.5 221.4v1.3h2.2v-1.3M84.5 220.3h2.2M85.5 221.9v.8M100 228.6a.62 .62 0 0 1 .9-.4 .62 .62 0 0 1 .3 .9M101.1 229.1l-1.1 1.8h1.2M103.7 231.7v34"/>
<path d="M113.1 231.7v34M122.6 227.1v4.4M131 231.7v34M143.8 228.1h.6a.6 .6 0 0 1 .6 .7 .6 .6 0 0 1-.6 .6M144.1 229.4a.77 .77 0 0 1 .9 .6 .77 .77 0 0 1-.6 .9h-.6M166.4 227.1v4.4M188 228.1l-.6 2.2h1.5M188.4 229.7v1.2M208.3 231.7v34M210.2 227.1v4.4M232.7 228.1h-1.1v1.3h.6a.77 .77 0 0 1 .6 .7 .77 .77 0 0 1-.6 .8h-.6M254.1 227.1v4.4"/>
<path d="M279 231.7v34M279 236.4h125.5M297.9 227.1v4.4M311.6 231.7v4.7M319.1 228.4v-.3h1.2l-.6 2.8M341.7 227.1v4.4M355.2 231.7v4.7M361.1 236.4v29.3M363.3 229.6a.68 .68 0 0 1 1.1 .5 .68 .68 0 0 1-1.1 .6l-.2-.4zM383.1 231.7v4.7M404.5 231.6l-388.7 .1M15.8 258.1h263.2"/>
<path d="M15.8 254.4h263.2M15.8 250.6h388.5M15.8 243h192.5M15.8 246.8h263.2M218.1 246.8v11.3M234.7 246.8v11.3M240.7 258.1v3.8M249.3 246.8v11.3M263.4 246.8v11.3M279 243.5h82.1M311.1 258.1h93.4M311.1 254.4h50"/>
<path d="M311.1 250.6v15.1M324.6 250.6v15.1M343.5 250.6v15.1M361.1 241.2h43.4M361.1 245.9h43.4M373.1 258.1v7.6M15.8 261.9h263.2M311.1 261.9h93.4M376.7 261.9v3.8M380.2 261.9v3.8M383.8 261.9v3.8M387.4 261.9v3.8"/>
<path d="M390.9 261.9v3.8M394.5 261.9v3.8M398 261.9v3.8M401.6 261.9v3.8M404.4 265.7h-388.6"/>
<circle cx="363.8" cy="26.6" r=".6"/>
<circle cx="99" cy="107.4" r="2.23"/>
<circle cx="115" cy="107.4" r="2.23"/>
<circle cx="131" cy="107.4" r="2.23"/>
<circle cx="183.2" cy="107.4" r="2.23"/>
<circle cx="199.2" cy="107.4" r="2.23"/>
<circle cx="215.3" cy="107.4" r="2.23"/>
<circle cx="266.8" cy="107.4" r="2.23"/>
<circle cx="282.9" cy="107.4" r="2.23"/>
<circle cx="298.9" cy="107.4" r="2.23"/>
<circle cx="99" cy="200.2" r="2.23"/>
<circle cx="115" cy="200.2" r="2.23"/>
<circle cx="131" cy="200.2" r="2.23"/>
<circle cx="183.2" cy="200.2" r="2.23"/>
<circle cx="199.2" cy="200.2" r="2.23"/>
<circle cx="215.3" cy="200.2" r="2.23"/>
<circle cx="266.8" cy="200.2" r="2.23"/>
<circle cx="282.9" cy="200.2" r="2.23"/>
<circle cx="298.9" cy="200.2" r="2.23"/>
<circle cx="363.8" cy="228.8" r=".6"/>
</g>
<g font-size="6.2">
<text x="274.1" y="30">6</text>
<text x="274.1" y="232.1">6</text>
</g>
<g font-size="5.7">
<text x="79.4" y="110.1" transform="rotate(-90 79.4 110.1)">AB</text>
<text x="94.2" y="111.5" transform="rotate(-90 94.2 111.5)">PLC</text>
<text x="178.5" y="111.1" transform="rotate(-90 178.5 111.1)">HMI</text>
<text x="262.1" y="110.8" transform="rotate(-90 262.1 110.8)">SW</text>
<text x="79.4" y="204.6" transform="rotate(-90 79.4 204.6)">MOXA</text>
<text x="94.2" y="207.8" transform="rotate(-90 94.2 207.8)">CMBS-1</text>
<text x="252.9" y="209.9" transform="rotate(-90 252.9 209.9)">FQIT-1002</text>
<text x="262.1" y="208.8" transform="rotate(-90 262.1 208.8)">FQIT1002</text>
</g>
<g font-size="5.3">
<text x="103" y="97" transform="rotate(-90 103 97)">+24VDC</text>
<text x="119.2" y="97" transform="rotate(-90 119.2 97)">DC NEUTRAL</text>
<text x="135.1" y="97.4" transform="rotate(-90 135.1 97.4)">GND</text>
<text x="187.3" y="97" transform="rotate(-90 187.3 97)">+24VDC</text>
<text x="219.4" y="97.4" transform="rotate(-90 219.4 97.4)">GND</text>
<text x="270.9" y="97" transform="rotate(-90 270.9 97)">+24VDC</text>
<text x="303" y="97.4" transform="rotate(-90 303 97.4)">GND</text>
<text x="163.3" y="110.1" transform="rotate(-90 163.3 110.1)">AB</text>
<text x="169" y="111.1" transform="rotate(-90 169 111.1)">HMI</text>
<text x="246.9" y="110.1" transform="rotate(-90 246.9 110.1)">AB</text>
<text x="81.8" y="116.1" transform="rotate(-90 81.8 116.1)">1769-PB2</text>
<text x="87.5" y="117.8" transform="rotate(-90 87.5 117.8)">MICROLOGIX</text>
<text x="252.6" y="114.3" transform="rotate(-90 252.6 114.3)">SWITCH</text>
<text x="255.4" y="118.2" transform="rotate(-90 255.4 118.2)">ETH SWITCH</text>
<text x="166.2" y="122.8" transform="rotate(-90 166.2 122.8)">2711P-T10C22D9P</text>
<text x="171.8" y="124.5" transform="rotate(-90 171.8 124.5)">PANELVIEW PLUS 7</text>
<text x="99.1" y="149.9">TB1-6</text>
<text x="183.4" y="149.9">TB1-8</text>
<text x="267.1" y="149.9">TB1-9</text>
<text x="103" y="189.8" transform="rotate(-90 103 189.8)">+24VDC</text>
<text x="119.2" y="189.8" transform="rotate(-90 119.2 189.8)">DC NEUTRAL</text>
<text x="135.1" y="190.1" transform="rotate(-90 135.1 190.1)">GND</text>
<text x="187.3" y="189.8" transform="rotate(-90 187.3 189.8)">+24VDC</text>
<text x="219.4" y="190.1" transform="rotate(-90 219.4 190.1)">GND</text>
<text x="270.9" y="189.8" transform="rotate(-90 270.9 189.8)">+24VDC</text>
<text x="303" y="190.1" transform="rotate(-90 303 190.1)">GND</text>
<text x="163.3" y="207.4" transform="rotate(-90 163.3 207.4)">CAMERON</text>
<text x="169" y="208.5" transform="rotate(-90 169 208.5)">FIT-1001</text>
<text x="171.8" y="208.5" transform="rotate(-90 171.8 208.5)">CORIOLIS</text>
<text x="246.9" y="207.4" transform="rotate(-90 246.9 207.4)">CAMERON</text>
<text x="84.7" y="211" transform="rotate(-90 84.7 211)">CONVERSOR</text>
<text x="166.2" y="218.4" transform="rotate(-90 166.2 218.4)">CC080L21SH11GG2444</text>
</g>
<g font-size="2.8">
<text x="374" y="264.8">A</text>
<text x="377.3" y="264.8">B</text>
<text x="380.9" y="264.8">C</text>
</g>
<g font-size="2.6">
<text x="16.9" y="236.3">Nº</text>
<text x="23.5" y="236.3">DATE</text>
<text x="56.6" y="236.3">REVIEWS</text>
<text x="106.6" y="236.3">BY</text>
<text x="120.6" y="236.3">N°</text>
<text x="157.3" y="236.3">REFERENCE DRAW</text>
<text x="279.5" y="234.2">Installations:</text>
<text x="279.5" y="238.9">Project title:</text>
<text x="312.1" y="234.2">Specialty:</text>
<text x="355.7" y="234.2">Category:</text>
<text x="361.6" y="238.9">Nº Project:</text>
<text x="383.5" y="234.2">Stamp:</text>
<text x="361.6" y="243.7">Area:</text>
<text x="219.4" y="249.7">Drawing by</text>
<text x="236.6" y="249.7">Desing by</text>
<text x="249.9" y="249.7">Revised by</text>
<text x="263.8" y="249.7">Approved by</text>
<text x="279.5" y="246">Title:</text>
<text x="361.6" y="248.4">Plant:</text>
<text x="208.6" y="253.5">Name</text>
<text x="208.6" y="257.2">Date</text>
<text x="311.7" y="253.4">Scale</text>
<text x="329.4" y="257.2">Name</text>
<text x="331.7" y="253.4">S/E</text>
<text x="348.3" y="257.2">Date</text>
<text x="208.6" y="261">Project Nº:</text>
<text x="240.9" y="261.2">Draw Nº:</text>
<text x="311.7" y="261">Revised</text>
<text x="361.6" y="261">Sheet:</text>
<text x="384.6" y="261">2 de 9</text>
<text x="208.6" y="264.8">CAD archive:</text>
<text x="311.7" y="264.7">Approved</text>
<text x="361.6" y="264.7">Revision:</text>
<text x="389.3" y="270.6">Esc. Plot. 1:1</text>
</g>
<g font-size="2.4">
<text x="16.9" y="245.8">B</text>
<text x="17" y="242.1">A</text>
<text x="16.9" y="249.7">C</text>
<text x="220.5" y="257.2">2023-12-2</text>
<text x="223.6" y="253.4">C.R.</text>
<text x="236.1" y="257.2">2023-12-2</text>
<text x="239.9" y="253.4">C.R.</text>
<text x="250.7" y="257.2">2023-12-2</text>
<text x="254" y="253.4">E.G.</text>
<text x="264.7" y="257.2">2023-12-2</text>
<text x="268.8" y="253.4">E.G.</text>
</g>
<g font-size="2.1">
<text x="294.5" y="239.6">AUTOMATIZACIÓN, CONTROL E INSTRUMENTACIÓN</text>
<text x="295.5" y="234.7">SEPARADOR</text>
<text x="325.4" y="234.7">INSTRUMENTACIÓN</text>
<text x="376.4" y="239.3">6598</text>
<text x="21.4" y="242.1">2023-08-18</text>
<text x="21.4" y="245.8">2023-11-25</text>
<text x="34.6" y="242.4">EMISIÓN INICIAL DEL PLANO</text>
<text x="105.8" y="241.8">C.R.</text>
<text x="105.8" y="245.6">C.R.</text>
<text x="294.5" y="242.2">DEL SEPARADOR DE PRUEBAS DEL PAD 2 ACD</text>
<text x="21.4" y="249.6">2023-12-2</text>
<text x="34.6" y="246.2">EMISIÓN REVISIÓN DEL PLANO</text>
<text x="34.6" y="250">EMISIÓN FINAL DEL PLANO</text>
<text x="105.8" y="249.4">C.R.</text>
<text x="302.5" y="246.4">DIAGRAMA CONEXIONES - TC</text>
<text x="302.9" y="249">ALIMENTACIÓN DE EQUIPOS</text>
<text x="369.2" y="248.6">PAD 2</text>
<text x="369.2" y="255.2">INSAGTEC-6598-INS-PL05-2</text>
<text x="222.2" y="260.7">6598</text>
</g>
<text font-size="2" x="369" y="244">ACORDIONERO SAN MARTÍN-CESAR</text>
<text font-size="1.9" x="252.2" y="260.5">INSAGTEC-6598-INS-PL05-2</text>
</svg>
